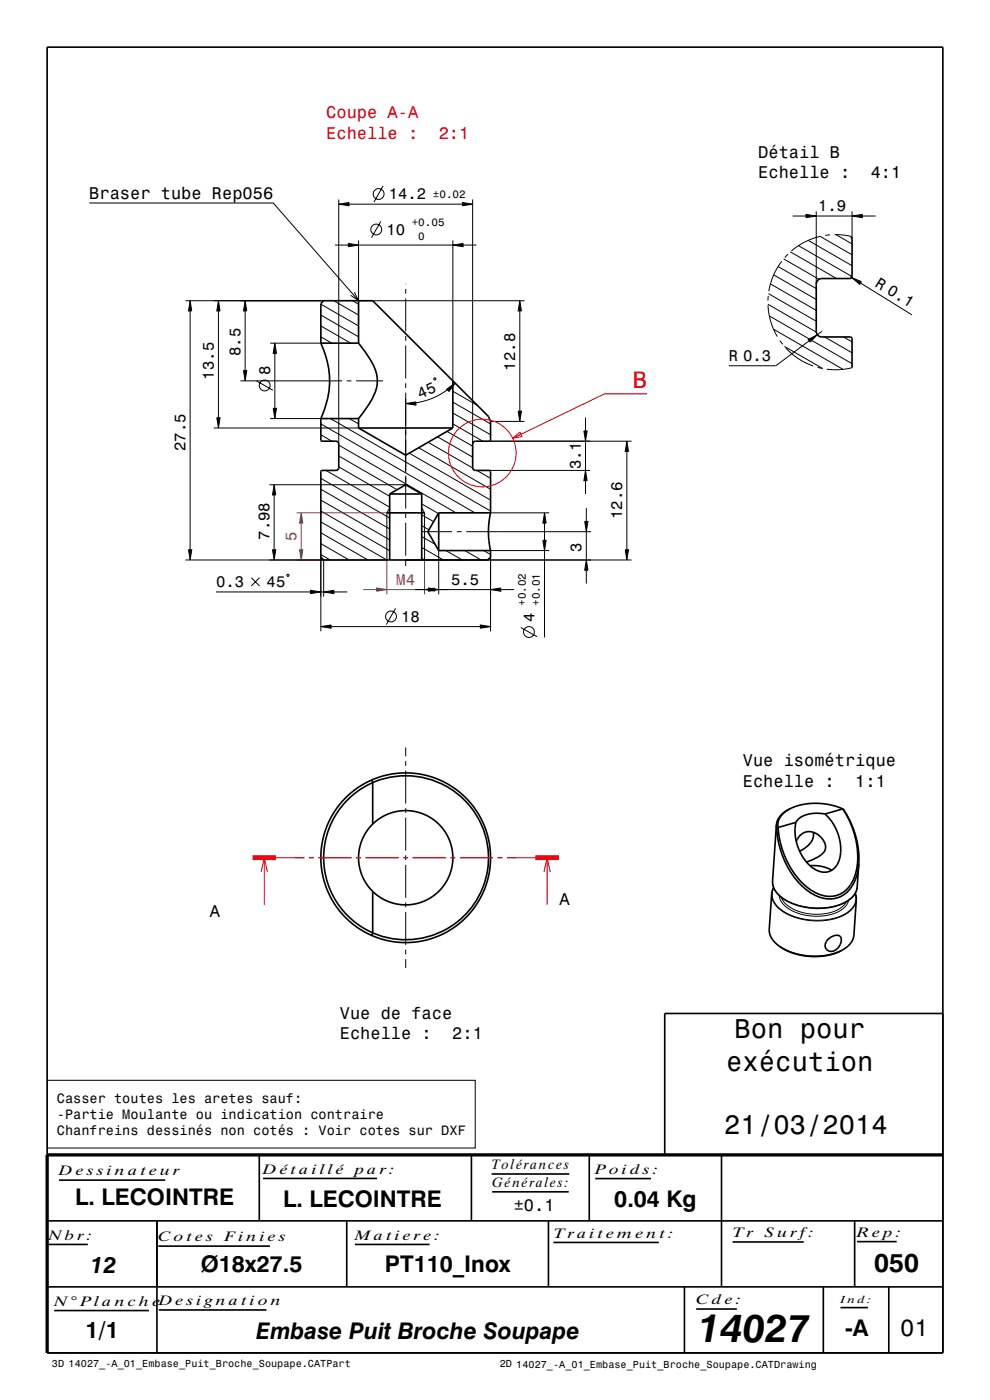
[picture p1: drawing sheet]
<svg xmlns="http://www.w3.org/2000/svg" width="210mm" height="297mm" viewBox="0 0 210 297" stroke-linecap="round" stroke-linejoin="round" font-family="sans-serif">
<g fill="none" stroke="#000" stroke-width=".21">
<path d="M81.3 39.4l-2 3.5M71.1 52h2.8M71.9 43.3l2.1-.3v.7zM71.9 42.3v51.9M73.9 51.6l2.2 .4-2.2 .3zM74 43.3h24.1M76.1 51v12.8h35.2M76.1 52h20M80.8 47l-2 3.4M96.1 52l2.1-.4v.7zM96.1 51v29.8M98.1 43l2.2 .3-2.2 .4z"/>
<path d="M98.2 52h2.9M100.3 42.3v51.9M164.1 58.3l9 5.2M165.1 56.5l8 4.7M165.8 55.4l-1.6 2.8-.7 1.9-.4 1.7M166.2 54.9l7.5 4.4M167.1 53.9l-.6 .7M167.7 53.4l9.7 5.7M169.4 52.1l11.3 6.6M171.4 51l9.3 5.4M173.1 44.8v15.5M174 50.1l6.7 4"/>
<path d="M174.1 50.1l-3.3 1.2-1.5 .9-1.4 1M176.1 49.8l-1 .1M177.1 49.8h1.4l2 .4M177.3 49.8l3.4 1.9M180.7 44.8v5.9M39.3 63.8h29.4M40.3 63.8l.4 2.2h-.7zM40.3 66v50.6M46.3 63.8l.4 2.2h-.7zM46.3 66v22.6M51.7 78.6h.6l-.3 2.2zM52 63.8l.3 2.2h-.6z"/>
<path d="M52 66v12.6M57.3 72.8h10.8M58.3 72.8l.3 2.2h-.6zM58.3 75v11.6M68.1 64.5l8 4.6M68.1 66.8l8 4.7M68.1 69.1l6.3 3.7M68.1 71.5l2.3 1.3M70.8 63.8l5.3 3M74.8 63.8l1.3 .7M86.1 60.2v.1M86.1 61.3v1"/>
<path d="M86.1 63.3v7M86.1 71.3v1M86.1 73.3v7M110.3 63.8l.3 2.2h-.7zM110.3 66v21.2M162.9 64.5l10.3 6M162.9 64.8l.2 1.7 .5 1.9 1.3 3M163 62.8l-.1 1M163 62.3l10.1 5.8M163.2 67l17.5 10.2M163.4 60.2l9.7 5.6M164.1 69.9l14.7 8.5"/>
<path d="M165.4 72.2l.6 .9M166.4 73.5l8.1 4.7M166.7 73.8l1.2 1.2 1.4 1.1 1.6 .8 1.6 .7M173.4 77.9l1 .3M174.9 71.5l5.8 3.3M178.9 71.5l1.8 1M180.7 78l-2.6 .4-2.7-.1M45.3 90.8h30.8M46 88.6h.7l-.4 2.2zM51 80.8h21.5M54.4 80.8l3.5 2M57.3 88.8h10.8"/>
<path d="M58 86.6h.6l-.3 2.2zM68.1 89.9l32.6 18.9M68.1 92.2l2.3 1.4M69.1 99.8l13.6 7.8M70.1 88.8l34 19.6M71.9 94.4l24.8 14.4M71.9 96.7l12.3 7.2M71.9 99l10.8 6.3M73.6 80.8h.9M74.1 88.8l2 1.1M75.6 80.8h5.7M86.1 98.7v1.2"/>
<path d="M86.1 81.3v1M86.1 83.3v17M86.8 96.1l17.3 10M88.8 95l15.3 8.8M90.8 93.8l9.5 5.5M92.8 92.7l7.5 4.3M94.8 91.5l5.5 3.2M96.1 83l5.2 3M96.1 87.6l8 4.6M96.1 85.3l8 4.6M96.1 89.9l6.3 3.7M101.1 99.8l3 1.7"/>
<path d="M103.9 99.8h21.3M103.9 93.6h30.1M104.1 89.4h7.2M109.9 87.2h.7l-.3 2.2zM123.9 91.4h.6l-.3 2.2zM124.2 99.8l.3 2.2h-.6zM124.2 88.6v2.8M124.2 93.6v6.2M133 93.6l.3 2.2h-.7zM133 95.8v20.8M39.3 118.8h29.4v7.8M40 116.6h.7l-.4 2.2z"/>
<path d="M57.1 102.8h29M68.1 101.5l14.6 8.4M68.1 103.8l14.6 8.4M68.1 106.1l14.6 8.4M68.1 108.4l14.6 8.4M68.1 113l10 5.8M68.1 115.3l6 3.5M68.1 117.6l2 1.2M68.1 118.2v15.7M82.7 107.8l-.6 1v10l-14-8.1M86.1 118.8h47.9M86.1 100.9v7"/>
<path d="M86.1 108.9v1M86.1 110.9v7M86.1 118.9v1.2M89.4 112.8h6.5M89.5 106.9l3.5 2M89.5 109.2l2.5 1.5M89.5 111.5l1.5 .9M89.5 113.8l2.8 1.7M89.5 116.1l4.6 2.7M89.5 107.8l.6 1v10l-.6-.4M93.1 116.8v9.3M94.6 116.8l3.5 2"/>
<path d="M96.9 112.8h1M98.6 116.8l3.5 2M98.9 112.8h26.5M102.6 116.8l1.5 .8M104.1 116.8h12.4M104.1 108.8h12.4M104.1 118.2v15.7M115.2 114.6h.6l-.3 2.2zM115.5 108.8l.3 2.2h-.6zM115.5 111v3.6M115.5 116.8v18.4M124 110.6h.7l-.3 2.2z"/>
<path d="M124.2 102v2.8M124.4 118.8l.3 2.2h-.7zM124.4 107.8v2.8M124.4 112.8v6M132.6 116.6h.7l-.3 2.2zM68.1 132.9l2.1-.3v.7zM70.2 132.9h31.7M83.9 129.1l-2 3.4M101.9 132.6l2.2 .3-2.2 .4zM110.5 133.1l3.4 2M124.4 121v2.8M86.1 158.6v1.9"/>
<path d="M86.1 161.5v1M86.1 163.5v7M86.1 171.5v1M86.1 173.5v7M62.7 182h1.9M65.6 182h1M67.6 182h7M75.6 182h1M77.6 182h7M85.6 182h1M86.1 181.5v1M86.1 183.5v7"/>
<path d="M86.1 191.5v1M86.1 193.5v7M87.6 182h7M95.6 182h1M97.6 182h7M105.6 182h1M107.6 182h1.9M163.7 189.6a5 5 0 0 0 3.4 4.4l2.6 .9 2.7 .4h2.7l2.5-.6a5 5 0 0 0 4-3.8M163.9 186.9a5 5 0 0 0 3.4 4.4l2.6 .9 2.7 .4h2.7l2.5-.6a5 5 0 0 0 4-3.8M164.1 188.4a3.7 3.7 0 0 0 1.8 4.7l2.3 1.2 3.3 .8 2.9 .1 3.2-.6a4.8 4.8 0 0 0 4-4l-.2-1M165.3 190a5.2 5.2 0 0 0 4.1 3.8l1.7 .4 1.7 .2a7.9 7.9 0 0 0 6.8-2.5l.4-.9M165.7 190.3a6.8 6.8 0 0 0 5.7 3.5l.5 .1a8.4 8.4 0 0 0 7.4-2.2l.2-.4"/>
<path d="M86.1 201.5v1M86.1 203.5v1.9M10.1 229.2h90.7v14.3h-90.7z"/>
<circle cx="79.8" cy="48.7" r="1.15"/>
<circle cx="80.3" cy="41.2" r="1.15"/>
<circle cx="56.1" cy="81.8" r="1.15"/>
<circle cx="82.9" cy="130.8" r="1.15"/>
<circle cx="112.2" cy="134.1" r="1.15"/>
</g>
<path d="M62.9 118.8h19.2v7.3M62.9 108.8h19.2M90.1 118.8v7.3" fill="none" stroke="#800080" stroke-width=".21"/>
<g fill="none" stroke="#000" stroke-width=".35">
<path d="M10 10h190v277h-190zM180.5 50.2l.2 .5v8.1l-.4 .3h-6a1.2 1.2 0 0 0-1.2 1.2v10a1.2 1.2 0 0 0 1.2 1.2h6l.4 .2v6.3M68.1 72.8a18 18 0 0 1 0 16M68.1 72.8v-8.4l.6-.6h10.4l24.5 24.6 .5 1-.1 4.1-.1 .1h-3a.6 .6 0 0 0-.6 .6v5a.6 .6 0 0 0 .6 .6h3l.2 .2v8.8M68.1 72.8h8M76.1 72.8v.1a16.2 16.2 0 0 1 3.8 6.6 8 8 0 0 1-1.6 6.2l-2.2 3.1M76.1 63.8v9M68.1 88.8v4.6l.1 .2h3.1a.6 .6 0 0 1 .6 .6v5a.6 .6 0 0 1-.6 .6h-3l-.2 .2v18.2l.6 .6h34.8l.6-.6v-1.4M68.1 88.8h8M76.1 90.8h20M76.1 88.8v2M76.1 90.8l10 5.8 10-5.8"/>
<path d="M96.1 80.8v10M82.1 108.8h8M82.7 104.8h6.8M82.7 104.8v14M82.7 104.8l3.4-2 3.4 2M89.5 104.8v14M93.1 108.8v8M93.1 108.8h11M93.1 116.8h11M93.1 108.8l-2.4 4 2.4 4M104.1 108.8l-.5 3.7 .1 2 .4 2.3M78.8 165.5l.3 .5"/>
<path d="M79.1 166l-2.3 1.2-1.8 1.3-2 1.9-1.5 2-1.3 2.4-.8 2.1-.5 2.4-.2 2.5 .2 2.8 .5 2.4 .9 2.3 1.2 2.2 1.4 1.8 1.9 2 2 1.4 2.3 1.2M79.1 166v8.8M79.1 166a17.5 17.5 0 0 1 24.5 16 17.5 17.5 0 0 1-24.5 15.9M79.1 166h.1M164.7 175l.1 .8M164.7 175l-.8 12a4.7 4.7 0 0 0 3.1 4.2 14 14 0 0 0 12.8-.1l.7-.5a3.6 3.6 0 0 0 1.3-2.4l.4-5M164.8 175.8a17.7 17.7 0 0 0 7.2 13.6 6 6 0 0 0 8.3-.7l.7-1.2 .5-1.2 .5-1.5 .2-1.6M165.1 175.6l-.3 .2M165.1 175.5v.1M167.6 171.6a3.8 3.8 0 0 0-2.5 3.9M167.6 171.6l2.4-.9 3.1-.3 3 .3 2.7 .9M167.6 171.6a4.5 4.5 0 0 0-2.9 3.4"/>
<path d="M168.8 174.5l-3.7 1M168.9 178.5a2.96 2.96 0 0 1 5.2-.9 2.31 2.31 0 0 1 .2 3.6 9.9 9.9 0 0 1-3.2 1.7M172.5 176.6a3.7 3.7 0 0 1-2.3 3.7l-.6 .3M175 172.7a6.1 6.1 0 0 0-6 1.5l-.2 .3M175 172.7a9.7 9.7 0 0 1 2.7 10.5 3.3 3.3 0 0 1-5.4 .9 10.1 10.1 0 0 1-3.5-9.6M178.8 171.6h.1M178.8 171.6l-3.8 1.1M178.8 171.6a17.5 17.5 0 0 1 2.6 14 5.6 5.6 0 0 1-7.5 4.2 14.1 14.1 0 0 1-7.5-8.4 18.6 18.6 0 0 1-1.3-5.8M178.8 171.6a18.6 18.6 0 0 1 3.4 11.6M79.1 197.9h.1M79.1 189.1v8.8M79.1 197.9l-.3 .6"/>
<path d="M164.1 188.3l-.4 1.2-.5 7.6a4.3 4.3 0 0 0 2.2 3.7M171.8 183.7a8 8 0 0 1 4.6 .9M175.7 199.2a1.81 1.81 0 0 1 2.6-.4 2.22 2.22 0 0 1-2.7 2.8 1.48 1.48 0 0 1 .1-2.4zM181.4 189.5l.2 1.4-.5 7.4a4.3 4.3 0 0 1-2.7 3.4M165.4 200.8l1.3 .8 1.7 .6 1.8 .5 1.8 .2h1.7l1.9-.2 1.5-.5 1.3-.5M165.4 200.8l1.5 .8 1.5 .6 1.6 .4 2 .2 3.4-.2 1.6-.3 1.4-.6M200 215h-59v30M10 259h190M33.3 259v28M55 245v13.9M73.6 259.1v13.9M100 245v13.9"/>
<path d="M116.3 259.1v13.9M125 244.9v14M153 245v28M181.3 259v14M10 273h190M145.2 273v14M174.6 273v14M188.5 273v14"/>
<circle cx="86.1" cy="182" r="10"/>
<circle cx="86.1" cy="182" r="18"/>
</g>
<path d="M200 245h-190v42" fill="none" stroke="#000" stroke-width=".7" stroke-linecap="butt"/>
<path d="M53.6 182h5M113.6 182h5" fill="none" stroke="#f00" stroke-width="1" stroke-linecap="butt"/>
<g fill="none" stroke="#f00" stroke-width=".21">
<path d="M55.4 185l.7-3 .6 3M56.1 182v10M58.6 182h6M65.6 182h1M67.6 182h7M75.6 182h1M77.6 182h7M85.6 182h1M87.6 182h7M95.6 182h1M97.6 182h7M105.6 182h1"/>
<path d="M107.6 182h6M115.4 185l.7-3 .6 3M116.1 182v10"/>
<circle cx="102.3" cy="96.1" r="7.2"/>
</g>
<g fill="#000">
<path d="M73.9 51.6l2.2 .4-2.2 .3z" fill-rule="evenodd"/>
<path d="M71.9 43.3l2.1-.3v.7z" fill-rule="evenodd"/>
<path d="M98.1 43l2.2 .3-2.2 .4z" fill-rule="evenodd"/>
<path d="M96.1 52l2.1-.4v.7z" fill-rule="evenodd"/>
<path d="M40.3 63.8l.4 2.2h-.7z" fill-rule="evenodd"/>
<path d="M46.3 63.8l.4 2.2h-.7z" fill-rule="evenodd"/>
<path d="M51.7 78.6h.6l-.3 2.2z" fill-rule="evenodd"/>
<path d="M52 63.8l.3 2.2h-.6z" fill-rule="evenodd"/>
<path d="M58.3 72.8l.3 2.2h-.6z" fill-rule="evenodd"/>
<path d="M110.3 63.8l.3 2.2h-.7z" fill-rule="evenodd"/>
<path d="M46 88.6h.7l-.4 2.2z" fill-rule="evenodd"/>
<path d="M58 86.6h.6l-.3 2.2z" fill-rule="evenodd"/>
<path d="M109.9 87.2h.7l-.3 2.2z" fill-rule="evenodd"/>
<path d="M123.9 91.4h.6l-.3 2.2z" fill-rule="evenodd"/>
<path d="M133 93.6l.3 2.2h-.7z" fill-rule="evenodd"/>
<path d="M40 116.6h.7l-.4 2.2z" fill-rule="evenodd"/>
<path d="M115.2 114.6h.6l-.3 2.2z" fill-rule="evenodd"/>
<path d="M115.5 108.8l.3 2.2h-.6z" fill-rule="evenodd"/>
<path d="M124 110.6h.7l-.3 2.2z" fill-rule="evenodd"/>
<path d="M124.2 99.8l.3 2.2h-.6z" fill-rule="evenodd"/>
<path d="M132.6 116.6h.7l-.3 2.2z" fill-rule="evenodd"/>
<path d="M68.1 132.9l2.1-.3v.7z" fill-rule="evenodd"/>
<path d="M101.9 132.6l2.2 .3-2.2 .4z" fill-rule="evenodd"/>
<path d="M124.4 118.8l.3 2.2h-.7z" fill-rule="evenodd"/>
</g>
<g fill="#800080">
<path d="M90.1 125.1l2.1-.4v.7z" fill-rule="evenodd"/>
<path d="M79.9 124.7l2.2 .4-2.2 .3z" fill-rule="evenodd"/>
</g>
<path d="M77.1 125.1h2.8M79.9 124.7l2.2 .4-2.2 .3zM82.1 125.1h8M90.1 125.1l2.1-.4v.7zM92.2 125.1h2.9" fill="none" stroke="#800080" stroke-width=".21"/>
<g fill="#800080">
<path d="M63.5 116.6h.7l-.3 2.2z" fill-rule="evenodd"/>
<path d="M63.9 108.8l.3 2.2h-.7z" fill-rule="evenodd"/>
</g>
<path d="M63.5 116.6h.7l-.3 2.2zM63.9 108.8l.3 2.2h-.7zM63.9 111v5.6" fill="none" stroke="#800080" stroke-width=".21"/>
<g fill="#000">
<path d="M171 45.5l2.1 .3-2.1 .4z" fill-rule="evenodd"/>
<path d="M180.7 58.9l2 .8-.3 .6z" fill-rule="evenodd"/>
<path d="M180.7 45.8l2.2-.3v.7z" fill-rule="evenodd"/>
<path d="M171.4 72l2-1-1.6 1.6z" fill-rule="evenodd"/>
<path d="M86.1 85.6l2.1-.3v.7z" fill-rule="evenodd"/>
<path d="M94.8 82.6l1.7-1.3-1.3 1.8z" fill-rule="evenodd"/>
<path d="M57.8 116.6h.7l-.3 2.2z" fill-rule="evenodd"/>
<path d="M58.2 102.8l.3 2.2h-.7z" fill-rule="evenodd"/>
<path d="M65.9 125.2l2.2 .4-2.2 .3z" fill-rule="evenodd"/>
<path d="M68.7 125.6l2.1-.4v.7z" fill-rule="evenodd"/>
<path d="M90.9 124.7l2.2 .4-2.2 .3z" fill-rule="evenodd"/>
<path d="M104.1 125.1l2.1-.4v.7z" fill-rule="evenodd"/>
</g>
<g fill="none" stroke="#000" stroke-width=".21">
<path d="M18.9 43.1h39.1l18 20.7M168.1 45.8h2.9M171 45.5l2.1 .3-2.1 .4zM173.1 45.8h7.6M180.3 58.7l.4 .2M180.7 58.9l2 .8-.3 .6zM180.7 45.8l2.2-.3v.7zM182.9 45.8h2.8M75.2 62l.8 1.8-1.6-1.1M171.4 72l2-1-1.6 1.6zM171.6 72.3l-7 5.3h-10M174.3 70.3l-.9 .7"/>
<path d="M182.5 60l10.9 6.8M86.1 85.6l2.1-.3v.7zM92.1 80.2h.3v.4l-.3-.1zM94.8 82.6l1.7-1.3-1.3 1.8zM94.9 82.7l-1.7 1.1-1.6 .7-3.4 .9M57.8 116.6h.7l-.3 2.2zM58.2 102.8l.3 2.2h-.7zM58.2 105v11.6M45.8 125.6h20.1M53.3 122.6l1.8 1.7M55.1 122.6l-1.8 1.7M60.9 122l.3-.2 .1 .3-.3 .2z"/>
<path d="M65.9 125.2l2.2 .4-2.2 .3zM68.1 125.6h.6M68.7 125.6l2.1-.4v.7zM70.8 125.6h2.9M88.1 125.1h2.8M90.9 124.7l2.2 .4-2.2 .3zM93.1 125.1h11M104.1 125.1l2.1-.4v.7zM106.2 125.1h2.9"/>
</g>
<path d="M108.8 93l1.5-1.3 .4 .9zM137.3 83.6h-9.1l-19.4 9.4" fill="none" stroke="#f00" stroke-width=".21"/>
<g fill="none" stroke="#000" stroke-width=".35">
<path d="M12.5 250.4h22.5M55.8 250h24.2M104.3 249.1h16.5M104.4 252.8h16.2M126.3 250h11.8M10.3 264h8.3M11.5 278h20.1M33.6 264.4h23.7M33.7 277.9h22.8M75.3 264h15.8M117.4 263.6h22.3M147.7 277.7h8.6"/>
<path d="M155.4 263.5h15.1M178.3 277.4h5.8M181.8 263.4h8.4"/>
</g>
<text font-size="8.3" x="148.1" y="284.7">14027</text>
<g font-size="5.8">
<text x="155.8" y="220.2">Bon pour</text>
<text x="154.1" y="227.1">exécution</text>
<text x="153.6" y="240.6">21/03/2014</text>
</g>
<text font-size="5.6" x="185.5" y="269.9">050</text>
<text font-size="5" fill="#f00" x="134.2" y="82.4">B</text>
<text font-size="5" x="190.9" y="283.3">01</text>
<g font-size="4.9">
<text x="16" y="255.6">L. LECOINTRE</text>
<text x="60" y="256">L. LECOINTRE</text>
<text x="130.3" y="256">0.04 Kg</text>
<text x="42.6" y="269.7">Ø18x27.5</text>
<text x="81.6" y="269.7">PT110_Inox</text>
<text x="19.2" y="270">12</text>
<text x="18.2" y="283.9">1/1</text>
<text x="54.4" y="284">Embase Puit Broche Soupape</text>
<text x="179.3" y="283.4">-A</text>
</g>
<g font-size="3.6" fill="#f00">
<text x="69.2" y="25.1">Coupe A-A</text>
<text x="69.2" y="29.4">Echelle :</text>
<text x="93.1" y="29.4">2:1</text>
</g>
<g font-size="3.6">
<text x="160.8" y="33.5">Détail B</text>
<text x="160.8" y="37.8">Echelle :</text>
<text x="184.7" y="37.8">4:1</text>
<text x="18.9" y="42.2">Braser tube Rep056</text>
<text x="157.6" y="162.6">Vue isométrique</text>
<text x="157.6" y="166.9">Echelle :</text>
<text x="181.4" y="166.9">1:1</text>
<text x="118.7" y="191.9">A</text>
<text x="44.5" y="194.6">A</text>
<text x="72.1" y="216.1">Vue de face</text>
<text x="72.1" y="220.4">Echelle :</text>
<text x="95.9" y="220.4">2:1</text>
<text x="109" y="257">±0.1</text>
</g>
<g font-size="3.3">
<text x="82.5" y="42.3">14.2</text>
<text x="173.5" y="44.8">1.9</text>
<text x="82" y="49.8">10</text>
<text x="185.5" y="60.7" transform="rotate(32 185.5 60.7)">R 0.1</text>
<text x="51" y="75.5" transform="rotate(-90 51 75.5)">8.5</text>
<text x="154.6" y="76.6">R 0.3</text>
<text x="45.3" y="80.5" transform="rotate(-90 45.3 80.5)">13.5</text>
<text x="57.3" y="79.6" transform="rotate(-90 57.3 79.6)">8</text>
<text x="109.3" y="78.6" transform="rotate(-90 109.3 78.6)">12.8</text>
<text x="89.2" y="84.6" transform="rotate(-24 89.2 84.6)">45</text>
<text x="39.3" y="95.7" transform="rotate(-90 39.3 95.7)">27.5</text>
<text x="123.2" y="99.6" transform="rotate(-90 123.2 99.6)">3.1</text>
<text x="132" y="110.1" transform="rotate(-90 132 110.1)">12.6</text>
<text x="57.1" y="114.5" transform="rotate(-90 57.1 114.5)">7.98</text>
<text x="123.4" y="117" transform="rotate(-90 123.4 117)">3</text>
<text x="45.8" y="124.6">0.3</text>
<text x="56.6" y="124.6">45</text>
<text x="95.7" y="124.1">5.5</text>
<text x="85.1" y="131.9">18</text>
<text x="113.4" y="131.9" transform="rotate(-90 113.4 131.9)">4</text>
</g>
<g font-size="3.3" fill="#800080">
<text x="62.9" y="114.8" transform="rotate(-90 62.9 114.8)">5</text>
<text x="84.1" y="124.1">M4</text>
</g>
<g font-size="2.9">
<text x="12.1" y="234">Casser toutes les aretes sauf:</text>
<text x="12.1" y="237.4">-Partie Moulante ou indication contraire</text>
<text x="12.1" y="240.9">Chanfreins dessinés non cotés : Voir cotes sur DXF</text>
<text x="12.5" y="249.4">D e s s i n a t e u r</text>
<text x="55.8" y="249">D é t a i l l é</text>
<text x="75.3" y="249">pa r :</text>
<text x="104.3" y="248.1">Tolérances</text>
<text x="104.4" y="251.8">Générales:</text>
<text x="126.3" y="249">Po i d s :</text>
<text x="10.3" y="263">Nb r :</text>
<text x="33.6" y="263.4">C o t e s</text>
<text x="47.6" y="263.4">Fi n i e s</text>
<text x="75.3" y="263">Ma t i e r e :</text>
<text x="117.4" y="262.6">Tr a i t e m e n t :</text>
<text x="155.4" y="262.5">Tr</text>
<text x="162.2" y="262.5">S u r f:</text>
<text x="181.8" y="262.4">R e p:</text>
<text x="11.5" y="277">N° Pl a n c h e</text>
<text x="33.7" y="276.9">D e s i gn a t i o n</text>
<text x="147.7" y="276.7">C d e :</text>
</g>
<g font-size="2.3">
<text x="91.8" y="42">±0.02</text>
<text x="87.3" y="48">+0.05</text>
<text x="88.7" y="51">0</text>
<text x="111.5" y="128.6" transform="rotate(-90 111.5 128.6)">+0.02</text>
<text x="114.5" y="128.6" transform="rotate(-90 114.5 128.6)">+0.01</text>
</g>
<g font-size="2.2">
<text x="178.3" y="276.4">In d :</text>
<text x="11" y="290.1">3D 14027_-A_01_Embase_Puit_Broche_Soupape.CATPart</text>
<text x="106" y="290.1">2D 14027_-A_01_Embase_Puit_Broche_Soupape.CATDrawing</text>
</g>
</svg>
